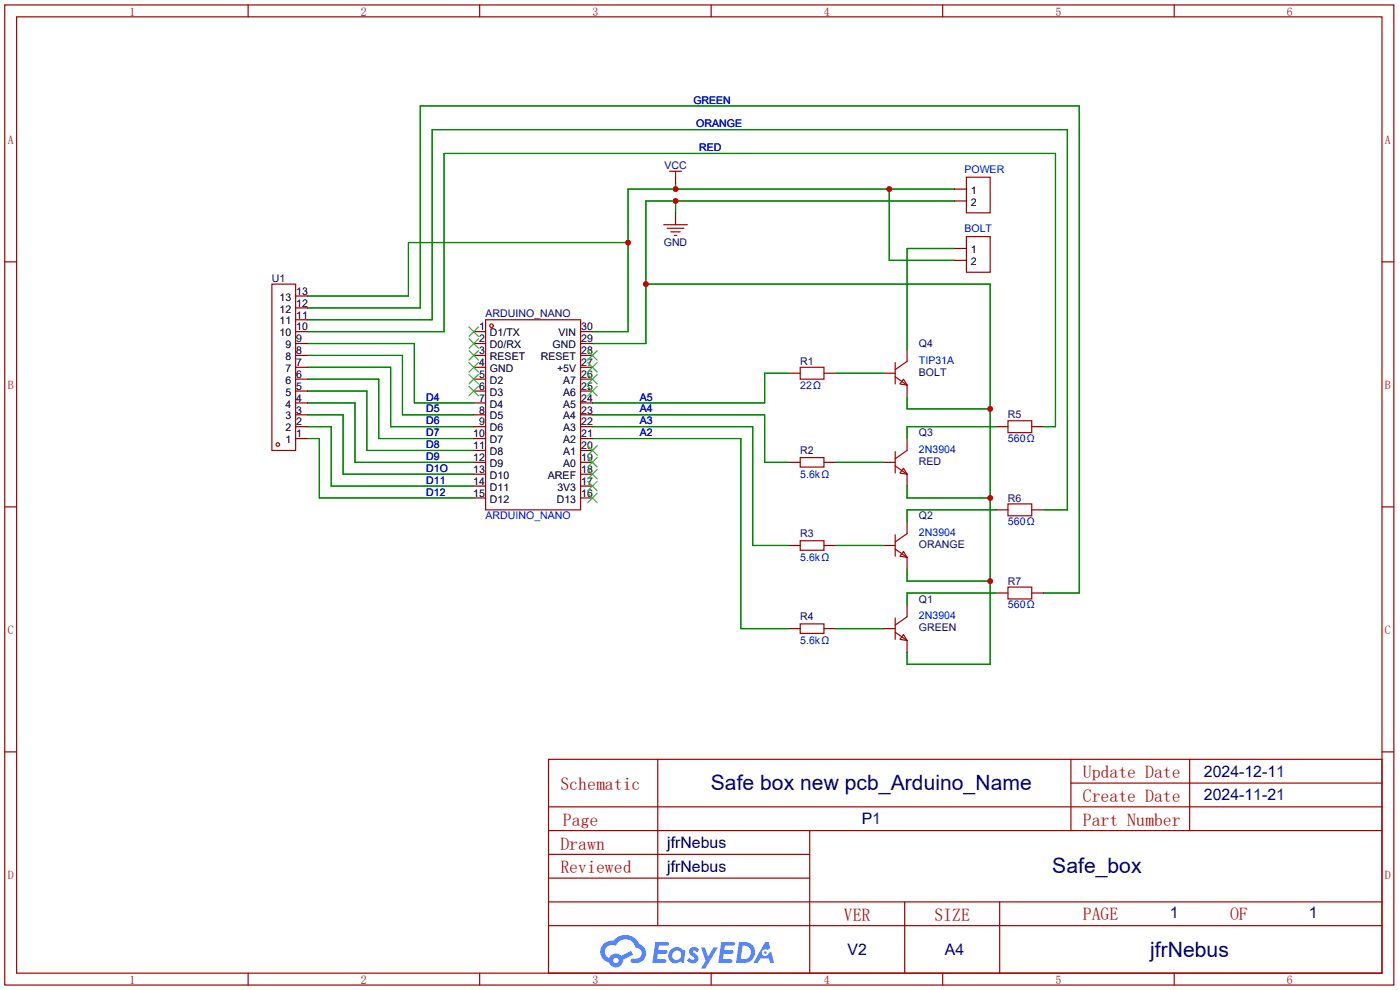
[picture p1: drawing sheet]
<svg xmlns="http://www.w3.org/2000/svg" width="300mm" height="212mm" viewBox="0 0 300 212" stroke-linecap="round" stroke-linejoin="round" font-family="sans-serif">
<g fill="none" stroke="#a10000" stroke-width=".25">
<path d="M1 1.1h297.2v209.5h-297.2zM3.6 3.6h292.1v204.5h-292.1zM53.1 1.1v2.5M102.6 1.1v2.5M152.1 1.1v2.5M201.7 1.1v2.5M251.2 1.1v2.5M1 56h2.6M295.7 56h2.5M1 108.4h2.6M295.7 108.4h2.5M1 160.8h2.6"/>
<path d="M117.3 162.3h178.4v45.8h-178.4zM117.3 177.6h178.4M117.3 172.5h178.4M140.7 162.3v35.6M173.2 177.6v30.5M229.1 162.3v15.3M229.1 167.4h66.6M254.5 162.3v15.3M295.7 160.8h2.5M117.3 182.7h55.9M117.3 197.9h178.4M117.3 192.8h178.4"/>
<path d="M117.3 187.7h55.9M193.5 192.8v15.3M213.9 192.8v15.3M53.1 208.1v2.5M102.6 208.1v2.5M152.1 208.1v2.5M201.7 208.1v2.5M251.2 208.1v2.5"/>
</g>
<g fill="#5487ff">
<path d="M147.7 202.7a1.3 1.3 0 0 1 1.8 .3l-.4 .7a.54 .54 0 0 0-.9-.3l.1 .2a1.28 1.28 0 0 1 .8 2 1.53 1.53 0 0 1-2.2-.3l.6-.5 .7 .4a.31 .31 0 0 0 .4-.3 .31 .31 0 0 0-.3-.3 1.12 1.12 0 0 1-.6-1.9z"/>
<path d="M150 202.6h.8l.7 1.9 1.2-1.9h.9l-2.7 4.5h-.9l.9-1.7z"/>
<path d="M140.2 201.4h1.6a1.31 1.31 0 0 1 1.3 .2 .4 .4 0 0 1-.4 .6h-1.7l-.2 .9h1.7a.4 .4 0 0 1 .3 .5 .4 .4 0 0 1-.4 .3h-1.7l-.2 1.2h1.4a.46 .46 0 0 1 .5 .1 .46 .46 0 0 1 .1 .5l-.3 .2h-2.6z"/>
<path d="M154.3 201.4h1.6a1.32 1.32 0 0 1 1.3 .2 .39 .39 0 0 1-.4 .6h-1.7l-.2 .9h1.7a.4 .4 0 0 1 .3 .5 .4 .4 0 0 1-.4 .3h-1.7l-.1 1.2h1.3a.46 .46 0 0 1 .5 .1 .46 .46 0 0 1 .1 .5l-.3 .2h-2.6z"/>
<path d="M163.7 201.4h.7l.4 1.4-.7 .3a.75 .75 0 0 0-1.1 .3 .75 .75 0 0 0 .5 1 .75 .75 0 0 0 1-.6l.5-.3 .6 2.4h-.9l-.2-1h-1.8l-.6 1h-.9z"/>
<path d="M158.1 201.4l-.6 4.5h1.4a2.27 2.27 0 0 0 2.6-2.3 2.27 2.27 0 0 0-2.7-2.2zM158.9 202.2a1.5 1.5 0 0 1 1.8 1.5 1.5 1.5 0 0 1-2 1.4h-.3z"/>
<path d="M143.5 203a1.6 1.6 0 0 0-.3 2.3 1.6 1.6 0 0 0 2.3 .2l.8 .4 .3-2.5-.2-.3h-.4a1.58 1.58 0 0 0-2.5-.1zM144.1 203.6a.98 .98 0 0 1 1.6 .4 .98 .98 0 0 1-1 1.2 .94 .94 0 0 1-.9-.6 .94 .94 0 0 1 .3-1z"/>
<path d="M129.2 201.8a2.37 2.37 0 0 0 1.1 4 1.54 1.54 0 0 0 1.8 1 1.54 1.54 0 0 0 1.2-1.6l2.1-1.1-.4-.8-2.1 1.1a1.57 1.57 0 0 0-2.6 .5 1.5 1.5 0 0 1-.7-2.1 1.5 1.5 0 0 1 2.1-.6 2.23 2.23 0 0 1 2.3-1.4 2.23 2.23 0 0 1 2 1.9 1.16 1.16 0 0 1 1.3 1 1.16 1.16 0 0 1-1.1 1.3h-.7a.47 .47 0 0 0-.6 .4 .47 .47 0 0 0 .5 .5 2.16 2.16 0 0 0 2.5-1 2.16 2.16 0 0 0-.4-2.6l-.8-.5a3.2 3.2 0 0 0-5.4-.7l-1.2 .1zM131.2 205.4a.58 .58 0 0 1 1.1 0 .58 .58 0 0 1-1.1 0z"/>
<circle cx="163.7" cy="203.7" r=".28"/>
</g>
<g fill="none" stroke="#870000" stroke-width=".25">
<path d="M144.5 37.9v1.3M144.5 45.5v2.5M204.2 40.4h2.6M204.2 43h2.6M204.2 53.1h2.6M204.2 55.7h2.6M63.2 70.9h2.6M63.2 73.4h2.6M63.2 76h2.6M63.2 78.5h2.6M63.2 68.4h2.6M63.2 65.8h2.6"/>
<path d="M63.2 63.3h2.6M101.3 70.9h2.6M101.3 73.4h2.6M101.3 76h2.6M101.3 78.5h2.6M124.2 70.9h2.5M124.2 73.4h2.5M124.2 76h2.5M124.2 78.5h2.5M168.7 79.8h2.5M176.3 79.8h2.5M189 79.8h2.5"/>
<path d="M194.1 74.7v2.6M63.2 91.2h2.6M63.2 81.1h2.6M63.2 83.6h2.6M63.2 86.1h2.6M63.2 88.7h2.6M63.2 93.8h2.6M101.3 98.8h2.6M101.3 91.2h2.6M101.3 81.1h2.6M101.3 83.6h2.6M101.3 86.1h2.6"/>
<path d="M101.3 88.7h2.6M101.3 93.8h2.6M101.3 96.3h2.6M124.2 98.8h2.5M124.2 91.2h2.5M124.2 81.1h2.5M124.2 83.6h2.5M124.2 86.1h2.5M124.2 88.7h2.5M124.2 93.8h2.5M124.2 96.3h2.5M168.7 98.8h2.5"/>
<path d="M176.3 98.8h2.5M189 98.8h2.5M194.1 82.3v2.6M194.1 93.8v2.5M213.1 91.2h2.5M220.7 91.2h2.6M101.3 101.4h2.6M101.3 103.9h2.6M101.3 106.5h2.6M124.2 101.4h2.5M124.2 103.9h2.5M124.2 106.5h2.5"/>
<path d="M168.7 116.6h2.5M176.3 116.6h2.5M189 116.6h2.5M194.1 101.4v2.5M194.1 111.5v2.6M194.1 119.2v2.5M213.1 109h2.5M220.7 109h2.6M168.7 134.4h2.5M176.3 134.4h2.5M189 134.4h2.5M194.1 129.3v2.6"/>
<path d="M194.1 136.9v2.6M213.1 126.8h2.5M220.7 126.8h2.6"/>
</g>
<g fill="none" stroke="#a10000" stroke-width=".25">
<path d="M143.3 36.6h2.5M144.5 36.6v1.3M206.8 37.9h5v7.6h-5zM142 48h5.1M142.7 48.8h3.6M143.5 49.6h2M144.3 50.3h.5M206.8 50.6h5v7.6h-5zM58.2 60.7h5v35.6h-5zM103.9 68.4h20.3v40.6h-20.3zM171.2 78.5h5.1v2.6h-5.1zM191.5 77.5v4.6"/>
<path d="M194.1 77.3l-2.6 1.7M171.2 97.8h5.1v2.1h-5.1zM191.5 99.6l2.6 1.8M191.5 96.6v4.5M191.5 80.6l2.6 1.7M193.3 81.1l.8 1.2-1.6-.2zM194.1 96.3l-2.6 1.8M215.6 90h5.1v2.5h-5.1zM171.2 115.6h5.1v2h-5.1zM191.5 114.3v4.6M191.5 117.4l2.6 1.8M193.3 100.1l.8 1.3-1.6-.3z"/>
<path d="M193.3 117.9l.8 1.3-1.6-.3zM194.1 114.1l-2.6 1.8M215.6 107.7h5.1v2.6h-5.1zM171.2 133.4h5.1v2h-5.1zM191.5 132.1v4.6M191.5 135.2l2.6 1.7M193.3 135.7l.8 1.2-1.6-.2zM194.1 131.9l-2.6 1.7M215.6 125.5h5.1v2.6h-5.1z"/>
<circle cx="105.2" cy="69.6" r=".38"/>
<circle cx="59.4" cy="95" r=".38"/>
</g>
<g fill="none" stroke="#008700" stroke-width=".25">
<path d="M144.5 39.2v1.2M134.4 51.9h-47v11.4h-21.6M144.5 43v2.5M190.2 40.4v15.3h14M204.2 43h-66v30.4h-11.5M204.2 40.4h-69.8v30.5h-7.7M204.2 53.1h-10.1v21.6M65.8 78.5h17.8v12.7h17.7M65.8 70.9h29.2v-38.1h130.8v58.4h-2.5M65.8 76h20.3v12.7h15.2M65.8 73.4h22.8v12.7h12.7M65.8 68.4h26.7v-40.7h135.8v81.3h-5"/>
<path d="M65.8 65.8h24.1v-43.2h141v104.2h-7.6M138.2 60.7h73.6v81.3h-17.7v-2.5M168.7 79.8h-5.1v6.3h-36.9M178.8 79.8h10.2M65.8 93.8h2.5v12.7h33M65.8 81.1h15.2v12.7h20.3M65.8 91.2h5.1v12.7h30.4M65.8 88.7h7.6v12.7h27.9M65.8 86.1h10.1v12.7h25.4M65.8 83.6h12.7v12.7h22.8M126.7 93.8h31.8v40.6h10.2M126.7 91.2h34.3v25.4h7.7"/>
<path d="M126.7 88.7h36.9v10.1h5.1M178.8 98.8h10.2M194.1 84.9v2.5h17.7M213.1 91.2h-19v2.6M178.8 116.6h10.2M194.1 103.9v2.6h17.7M213.1 109h-19v2.5M178.8 134.4h10.2M194.1 121.7v2.5h17.7M213.1 126.8h-19v2.5"/>
</g>
<g fill="none" stroke="#3c3" stroke-width=".25">
<path d="M100.3 69.9l2.1 2M100.3 72.4l2.1 2.1M100.3 75l2.1 2M100.3 77.5l2.1 2M102.4 69.9l-2.1 2M102.4 72.4l-2.1 2.1M102.4 75l-2.1 2M102.4 77.5l-2.1 2M125.7 77.5l2.1 2M125.7 75l2.1 2M127.8 77.5l-2.1 2M127.8 75l-2.1 2"/>
<path d="M100.3 80.1l2.1 2M100.3 82.6l2.1 2M102.4 80.1l-2.1 2M102.4 82.6l-2.1 2M125.7 97.8l2.1 2.1M125.7 95.3l2.1 2M125.7 82.6l2.1 2M125.7 80.1l2.1 2M127.8 97.8l-2.1 2.1M127.8 95.3l-2.1 2M127.8 82.6l-2.1 2M127.8 80.1l-2.1 2"/>
<path d="M125.7 105.5l2.1 2M125.7 102.9l2.1 2M125.7 100.4l2.1 2M127.8 105.5l-2.1 2M127.8 102.9l-2.1 2M127.8 100.4l-2.1 2"/>
</g>
<g fill="#c00">
<circle cx="134.4" cy="51.9" r=".63"/>
<circle cx="144.5" cy="40.4" r=".63"/>
<circle cx="190.2" cy="40.4" r=".63"/>
<circle cx="138.2" cy="60.7" r=".63"/>
<circle cx="144.5" cy="43" r=".63"/>
<circle cx="211.8" cy="87.4" r=".63"/>
<circle cx="211.8" cy="106.5" r=".63"/>
<circle cx="211.8" cy="124.2" r=".63"/>
</g>
<g font-size="4.5" fill="#000080">
<text x="152.1" y="169">Safe box new pcb_Arduino_Name</text>
<text x="225.1" y="186.7">Safe_box</text>
<text x="246.1" y="204.5">jfrNebus</text>
</g>
<g font-size="3.8" fill="#a00000">
<text x="231.6" y="166.4">Update Date</text>
<text x="119.9" y="169">Schematic</text>
<text x="231.6" y="171.5">Create Date</text>
<text x="120.4" y="176.6">Page</text>
<text x="231.6" y="176.6">Part Number</text>
<text x="119.9" y="181.7">Drawn</text>
<text x="119.9" y="186.7">Reviewed</text>
<text x="180.5" y="196.9">VER</text>
<text x="199.9" y="196.9">SIZE</text>
<text x="231.6" y="196.6">PAGE</text>
<text x="263.1" y="196.6">OF</text>
</g>
<g font-size="3.4" fill="#000080">
<text x="257.6" y="166">2024-12-11</text>
<text x="257.6" y="171.1">2024-11-21</text>
<text x="184.4" y="176.2">P1</text>
<text x="142.7" y="181.3">jfrNebus</text>
<text x="142.7" y="186.4">jfrNebus</text>
<text x="250.3" y="196.3">1</text>
<text x="280" y="196.3">1</text>
<text x="181.3" y="204.1">V2</text>
<text x="202.1" y="204.1">A4</text>
</g>
<g font-size="2.5" fill="#a00000">
<text x="27.7" y="3.3">1</text>
<text x="77.2" y="3.3">2</text>
<text x="126.7" y="3.3">3</text>
<text x="176.3" y="3.3">4</text>
<text x="225.8" y="3.3">5</text>
<text x="275.3" y="3.3">6</text>
<text x="1.7" y="30.8">A</text>
<text x="296.3" y="30.8">A</text>
<text x="1.7" y="83.2">B</text>
<text x="296.3" y="83.2">B</text>
<text x="1.7" y="135.6">C</text>
<text x="296.3" y="135.6">C</text>
<text x="1.7" y="188">D</text>
<text x="296.3" y="188">D</text>
<text x="27.7" y="210.4">1</text>
<text x="77.2" y="210.4">2</text>
<text x="126.7" y="210.4">3</text>
<text x="176.3" y="210.4">4</text>
<text x="225.8" y="210.4">5</text>
<text x="275.3" y="210.4">6</text>
</g>
<g font-size="2.3" fill="#00f">
<text x="148.3" y="22.1">GREEN</text>
<text x="149" y="27.2">ORANGE</text>
<text x="149.6" y="32.3">RED</text>
<text x="206.3" y="37">POWER</text>
<text x="206.3" y="49.7">BOLT</text>
<text x="196.6" y="77.8">TIP31A</text>
<text x="171.2" y="83.1">22Ω</text>
<text x="91.2" y="88.2">D5</text>
<text x="91.2" y="85.6">D4</text>
<text x="136.9" y="85.6">A5</text>
<text x="136.9" y="88.2">A4</text>
<text x="91.2" y="95.8">D8</text>
<text x="91.2" y="93.3">D7</text>
<text x="91.2" y="90.7">D6</text>
<text x="136.9" y="90.7">A3</text>
<text x="136.9" y="93.3">A2</text>
<text x="215.6" y="94.5">560Ω</text>
<text x="91.2" y="100.9">D1O</text>
<text x="91.2" y="98.3">D9</text>
<text x="196.6" y="96.8">2N3904</text>
<text x="91.2" y="106">D12</text>
<text x="91.2" y="103.4">D11</text>
<text x="171.2" y="102.2">5.6kΩ</text>
<text x="103.9" y="111">ARDUINO_NANO</text>
<text x="215.6" y="112.3">560Ω</text>
<text x="171.2" y="119.9">5.6kΩ</text>
<text x="196.6" y="114.6">2N3904</text>
<text x="215.6" y="130.1">560Ω</text>
<text x="171.2" y="137.7">5.6kΩ</text>
<text x="196.6" y="132.4">2N3904</text>
</g>
<g font-size="2.3" fill="#000080">
<text x="142.1" y="36.1">VCC</text>
<text x="142" y="52.6">GND</text>
<text x="58.2" y="60.2">U1</text>
<text x="103.9" y="67.9">ARDUINO_NANO</text>
<text x="196.6" y="74.2">Q4</text>
<text x="171.2" y="78">R1</text>
<text x="196.6" y="80.3">BOLT</text>
<text x="215.6" y="89.5">R5</text>
<text x="196.6" y="93.3">Q3</text>
<text x="171.2" y="97.1">R2</text>
<text x="196.6" y="99.4">RED</text>
<text x="215.6" y="107.2">R6</text>
<text x="196.6" y="111">Q2</text>
<text x="171.2" y="114.9">R3</text>
<text x="196.6" y="117.1">ORANGE</text>
<text x="215.6" y="125">R7</text>
<text x="196.6" y="128.8">Q1</text>
<text x="171.2" y="132.6">R4</text>
<text x="196.6" y="134.9">GREEN</text>
</g>
<g font-size="2.3">
<text x="207.7" y="41.4">1</text>
<text x="207.7" y="44">2</text>
<text x="207.7" y="54.1">1</text>
<text x="207.7" y="56.7">2</text>
<text x="59.8" y="64.3">13</text>
<text x="63.4" y="65.6">12</text>
<text x="63.4" y="63">13</text>
<text x="59.8" y="71.9">10</text>
<text x="59.8" y="69.4">11</text>
<text x="59.8" y="66.8">12</text>
<text x="63.4" y="70.6">10</text>
<text x="63.4" y="68.1">11</text>
<text x="102.5" y="70.6">1</text>
<text x="104.8" y="71.9">D1/TX</text>
<text x="119.5" y="71.9">VIN</text>
<text x="124.3" y="70.6">30</text>
<text x="61" y="77">8</text>
<text x="61" y="74.5">9</text>
<text x="63.4" y="75.7">8</text>
<text x="63.4" y="73.2">9</text>
<text x="102.5" y="73.2">2</text>
<text x="102.5" y="75.7">3</text>
<text x="104.8" y="74.5">D0/RX</text>
<text x="104.8" y="77">RESET</text>
<text x="115.7" y="77">RESET</text>
<text x="118.2" y="74.5">GND</text>
<text x="124.3" y="75.7">28</text>
<text x="124.3" y="73.2">29</text>
<text x="61" y="82.1">6</text>
<text x="61" y="79.5">7</text>
<text x="63.4" y="83.3">5</text>
<text x="63.4" y="80.8">6</text>
<text x="63.4" y="78.3">7</text>
<text x="102.5" y="78.3">4</text>
<text x="102.5" y="80.8">5</text>
<text x="102.5" y="83.3">6</text>
<text x="104.8" y="79.5">GND</text>
<text x="104.8" y="82.1">D2</text>
<text x="119.2" y="79.5">+5V</text>
<text x="120.5" y="82.1">A7</text>
<text x="124.3" y="83.3">25</text>
<text x="124.3" y="80.8">26</text>
<text x="124.3" y="78.3">27</text>
<text x="61" y="89.7">3</text>
<text x="61" y="87.2">4</text>
<text x="61" y="84.6">5</text>
<text x="63.4" y="88.4">3</text>
<text x="63.4" y="85.9">4</text>
<text x="102.5" y="85.9">7</text>
<text x="102.5" y="88.4">8</text>
<text x="104.8" y="84.6">D3</text>
<text x="104.8" y="87.2">D4</text>
<text x="104.8" y="89.7">D5</text>
<text x="120.5" y="89.7">A4</text>
<text x="120.5" y="87.2">A5</text>
<text x="120.5" y="84.6">A6</text>
<text x="124.3" y="88.4">23</text>
<text x="124.3" y="85.9">24</text>
<text x="61" y="94.8">1</text>
<text x="61" y="92.2">2</text>
<text x="63.4" y="93.5">1</text>
<text x="63.4" y="91">2</text>
<text x="101.2" y="93.5">10</text>
<text x="102.5" y="91">9</text>
<text x="104.8" y="92.2">D6</text>
<text x="104.8" y="94.8">D7</text>
<text x="120.5" y="94.8">A2</text>
<text x="120.5" y="92.2">A3</text>
<text x="124.3" y="93.5">21</text>
<text x="124.3" y="91">22</text>
<text x="101.2" y="96">11</text>
<text x="101.2" y="98.6">12</text>
<text x="101.2" y="101.1">13</text>
<text x="104.8" y="97.3">D8</text>
<text x="104.8" y="99.9">D9</text>
<text x="120.5" y="99.9">A0</text>
<text x="120.5" y="97.3">A1</text>
<text x="124.3" y="101.1">18</text>
<text x="124.3" y="98.6">19</text>
<text x="124.3" y="96">20</text>
<text x="101.2" y="103.7">14</text>
<text x="101.2" y="106.2">15</text>
<text x="104.8" y="102.4">D10</text>
<text x="104.8" y="104.9">D11</text>
<text x="104.8" y="107.5">D12</text>
<text x="117.2" y="102.4">AREF</text>
<text x="119.1" y="107.5">D13</text>
<text x="119.2" y="104.9">3V3</text>
<text x="124.3" y="106.2">16</text>
<text x="124.3" y="103.7">17</text>
</g>
</svg>
